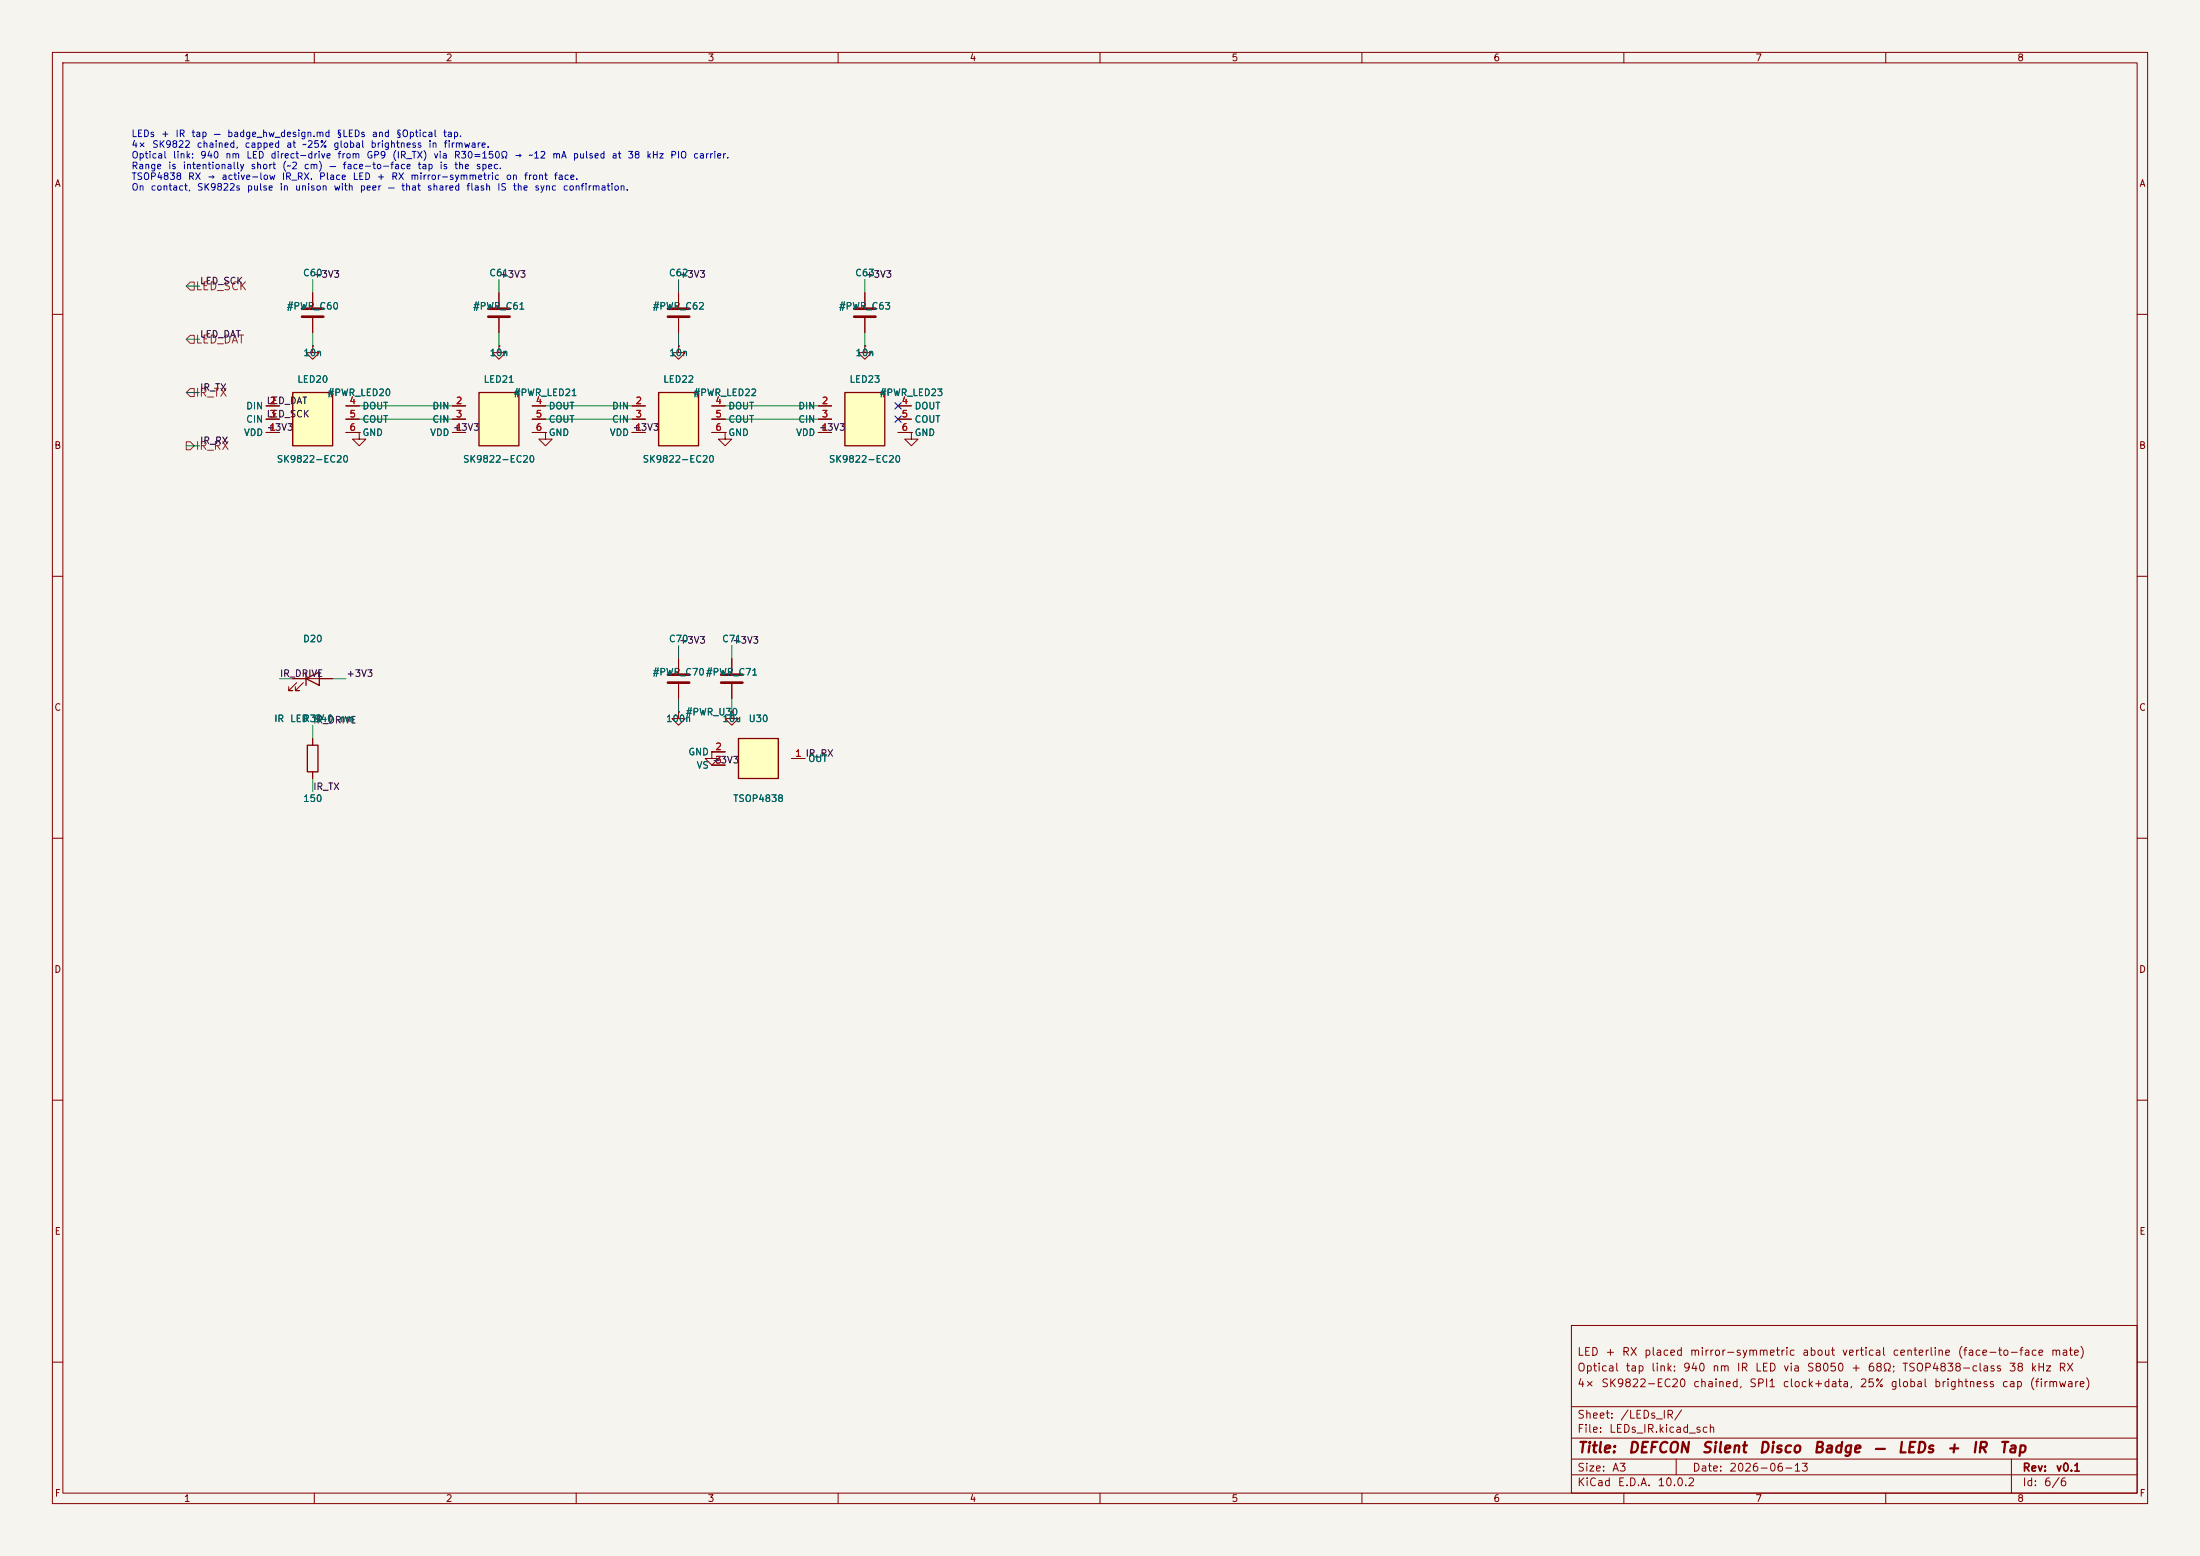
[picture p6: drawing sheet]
<svg xmlns="http://www.w3.org/2000/svg" width="420mm" height="297mm" viewBox="0 0 420 297" stroke-linecap="round" stroke-linejoin="round" font-family="sans-serif">
<path d="M0 0h420v297h-420z" fill="#f5f4ef" stroke="#f5f4ef" stroke-width=".19"/>
<g fill="none" stroke="#840000" stroke-width=".19">
<path d="M10 10h400v277h-400zM12 12h396v273h-396zM60 10v2M110 10v2M160 10v2M210 10v2M260 10v2M310 10v2M360 10v2M59.7 55.9v2.8M10 60h2M59.7 60.7v2.8"/>
<path d="M165.1 66v1.3h1.3l-1.3 1.3-1.3-1.3h1.3M165.1 66h.1M408 60h2M10 110h2M408 110h2M129.5 135.9v1.3h1.3l-1.3 1.2-1.2-1.2h1.2M129.5 135.9h.1M129.5 125.7v2.8M129.5 130.6v2.8M10 160h2M408 160h2M10 210h2"/>
<path d="M408 210h2M300 253h108v32h-108zM10 260h2M300 278.5h108M300 274.5h108M300 268.5h108M320 278.5v3M384 278.5v6.5M408 260h2M60 285v2M110 285v2M160 285v2"/>
<path d="M210 285v2M260 285v2M300 281.5h108M310 285v2M360 285v2"/>
</g>
<path d="M57.7 58.9h4M57.7 60.5h4M127.5 128.8h4.1M127.5 130.3h4.1" fill="none" stroke="#840000" stroke-width=".51"/>
<path d="M91.4 74.9h7.7v10.2h-7.7z" fill="#ffffc2"/>
<path d="M91.4 74.9h7.7v10.2h-7.7z" fill="none" stroke="#840000" stroke-width=".25"/>
<path d="M59.7 66v1.3h1.3l-1.3 1.3-1.3-1.3h1.3M59.7 66h.1M86.4 77.5h2.5M101.6 77.5h2.5M86.4 82.6h2.5M86.4 80h2.5M101.6 82.6h2.5M101.6 80h2.5" fill="none" stroke="#840000" stroke-width=".19"/>
<path d="M55.9 74.9h7.6v10.2h-7.6z" fill="#ffffc2"/>
<path d="M55.9 74.9h7.6v10.2h-7.6zM58.7 142.2h2v5.1h-2z" fill="none" stroke="#840000" stroke-width=".25"/>
<g fill="none" stroke="#840000" stroke-width=".19">
<path d="M165.1 55.9v2.8M50.8 77.5h2.5M66 77.5h2.6M165.1 60.7v2.8M50.8 82.6h2.5M50.8 80h2.5M66 82.6h2.6M66 80h2.6M68.6 82.6v1.2h1.2l-1.2 1.3-1.3-1.3h1.3M68.6 82.6h.1M104.1 82.6v1.2h1.3l-1.3 1.3-1.2-1.3h1.2M104.1 82.6h.1"/>
<path d="M59.7 141v1.2M59.7 147.3v1.3M135.9 143.5v1.3h1.3l-1.3 1.3-1.3-1.3h1.3M135.9 143.5h.1"/>
</g>
<path d="M163.1 58.9h4M163.1 60.5h4" fill="none" stroke="#840000" stroke-width=".51"/>
<path d="M161.3 74.9h7.6v10.2h-7.6z" fill="#ffffc2"/>
<path d="M161.3 74.9h7.6v10.2h-7.6zM58.4 129.5l2.6-1.2v2.5zM58.4 128.3v2.5" fill="none" stroke="#840000" stroke-width=".25"/>
<g fill="none" stroke="#840000" stroke-width=".19">
<path d="M95.2 66v1.3h1.3l-1.3 1.3-1.2-1.3h1.2M95.2 66h.1M129.5 66v1.3h1.3l-1.3 1.3-1.2-1.3h1.2M129.5 66h.1M156.2 77.5h2.5M171.4 77.5h2.6M156.2 82.6h2.5M156.2 80h2.5M171.4 82.6h2.6M171.4 80h2.6M174 82.6v1.2h1.3l-1.3 1.3-1.3-1.3h1.3M174 82.6h.1"/>
<path d="M55.9 129.5h7.6M56.6 130.3l-1.5 1.5h.8h-.8v-.7M57.9 130.3l-1.5 1.5h.7h-.7v-.7M139.7 125.7v2.8M139.7 130.6v2.8"/>
</g>
<path d="M137.7 128.8h4M137.7 130.3h4" fill="none" stroke="#840000" stroke-width=".51"/>
<path d="M141 141h7.6v7.6h-7.6z" fill="#ffffc2"/>
<path d="M141 141h7.6v7.6h-7.6z" fill="none" stroke="#840000" stroke-width=".25"/>
<path d="M95.2 55.9v2.8M129.5 55.9v2.8M95.2 60.7v2.8M129.5 60.7v2.8M135.9 143.5h2.5M135.9 146.1h2.5M151.1 144.8h2.6" fill="none" stroke="#840000" stroke-width=".19"/>
<path d="M93.2 58.9h4.1M127.5 58.9h4.1M93.2 60.5h4.1M127.5 60.5h4.1" fill="none" stroke="#840000" stroke-width=".51"/>
<path d="M125.7 74.9h7.6v10.2h-7.6z" fill="#ffffc2"/>
<path d="M125.7 74.9h7.6v10.2h-7.6z" fill="none" stroke="#840000" stroke-width=".25"/>
<g fill="none" stroke="#840000" stroke-width=".19">
<path d="M59.7 55.9v2.8M95.2 55.9v2.8M129.5 55.9v2.8M165.1 55.9v2.8M50.8 77.5h2.5M59.7 66h.1M59.7 60.7v2.8M66 77.5h2.6M86.4 77.5h2.5M95.2 66h.1M95.2 60.7v2.8M101.6 77.5h2.5"/>
<path d="M120.6 77.5h2.6M129.5 66h.1M129.5 60.7v2.8M135.9 77.5h2.5M156.2 77.5h2.5M165.1 66h.1M165.1 60.7v2.8M171.4 77.5h2.6M50.8 82.6h2.5M50.8 80h2.5M66 82.6h2.6M66 80h2.6"/>
<path d="M68.6 82.6h.1M86.4 82.6h2.5M86.4 80h2.5M101.6 82.6h2.5M101.6 80h2.5M104.1 82.6h.1M120.6 82.6h2.6M120.6 80h2.6M135.9 82.6h2.5M135.9 80h2.5M138.4 82.6v1.2h1.3l-1.3 1.3-1.2-1.3h1.2M138.4 82.6h.1"/>
<path d="M156.2 82.6h2.5M156.2 80h2.5M171.4 82.6h2.6M171.4 80h2.6M174 82.6h.1M55.9 129.5h2.5M61 129.5h2.5M129.5 135.9h.1M129.5 125.7v2.8M129.5 130.6v2.8M139.7 135.9v1.3h1.3l-1.3 1.2-1.3-1.2h1.3M139.7 135.9h.1"/>
<path d="M139.7 125.7v2.8M139.7 130.6v2.8M59.7 141v1.2M59.7 147.3v1.3M135.9 143.5h.1M135.9 143.5h2.5M135.9 146.1h2.5M151.1 144.8h2.6"/>
</g>
<path d="M36.3 53.8h.8v1.6h-.8l-.7-.8zM36.3 74.2h.8v1.5h-.8l-.7-.8zM36.3 64h.8v1.5h-.8l-.7-.7zM35.6 84.3h.7l.8 .8-.8 .8h-.7z" fill="none" stroke="#725600" stroke-width=".19"/>
<g fill="none" stroke="#009600" stroke-width=".19">
<path d="M35.6 54.6h2.5M59.7 53.3v2.6M95.2 53.3v2.6M129.5 53.3v2.6M165.1 53.3v2.6M35.6 64.8h2.5M35.6 74.9h2.5M50.8 77.5h2.5M59.7 63.5v2.5M66 77.5h22.9M95.2 63.5v2.5M101.6 77.5h21.6"/>
<path d="M129.5 63.5v2.5M135.9 77.5h22.8M165.1 63.5v2.5M35.6 85.1h2.5M50.8 82.6h2.5M50.8 80h2.5M66 82.6h2.6M66 80h22.9M86.4 82.6h2.5M101.6 82.6h2.5M101.6 80h21.6M120.6 82.6h2.6"/>
<path d="M135.9 82.6h2.5M135.9 80h22.8M156.2 82.6h2.5M171.4 82.6h2.6M53.3 129.5h2.6M59.7 138.4v2.6M63.5 129.5h2.5M129.5 123.2v2.5M129.5 133.4v2.5M139.7 123.2v2.5M139.7 133.4v2.5M59.7 148.6v2.5"/>
<path d="M135.9 146.1h2.5M135.9 143.5h2.5M151.1 144.8h2.6"/>
</g>
<path d="M170.8 76.9l1.3 1.2M170.8 79.4l1.3 1.2M172.1 76.9l-1.3 1.2M172.1 79.4l-1.3 1.2" fill="none" stroke="#000084" stroke-width=".19"/>
<g font-size="2" fill="#840000">
<text x="301" y="277.8">Title:</text>
<text x="310.7" y="277.8">DEFCON</text>
<text x="324.7" y="277.8">Silent</text>
<text x="335.6" y="277.8">Disco</text>
<text x="346" y="277.8">Badge</text>
<text x="357.5" y="277.8">—</text>
<text x="362.1" y="277.8">LEDs</text>
<text x="371.5" y="277.8">+</text>
<text x="376.3" y="277.8">IR</text>
<text x="381.5" y="277.8">Tap</text>
</g>
<g font-size="1.5" fill="#725600">
<text x="37.2" y="55.8">LED_SCK</text>
<text x="37.2" y="65.9">LED_DAT</text>
<text x="37.2" y="76.1">IR_TX</text>
<text x="37.2" y="86.3">IR_RX</text>
</g>
<g font-size="1.5" fill="#840000">
<text x="301" y="262.1">Optical</text>
<text x="301" y="259.1">LED</text>
<text x="306.4" y="259.1">+</text>
<text x="309.5" y="259.1">RX</text>
<text x="310.2" y="262.1">tap</text>
<text x="313.7" y="259.1">placed</text>
<text x="315.1" y="262.1">link:</text>
<text x="321.2" y="262.1">940</text>
<text x="322.5" y="259.1">mirror-symmetric</text>
<text x="326.8" y="262.1">nm</text>
<text x="331.4" y="262.1">IR</text>
<text x="334.9" y="262.1">LED</text>
<text x="340.3" y="262.1">via</text>
<text x="343.9" y="259.1">about</text>
<text x="344.8" y="262.1">S8050</text>
<text x="351.5" y="259.1">vertical</text>
<text x="353.3" y="262.1">+</text>
<text x="356.4" y="262.1">68Ω;</text>
<text x="361.2" y="259.1">centerline</text>
<text x="363" y="262.1">TSOP4838-class</text>
<text x="373.6" y="259.1">(face-to-face</text>
<text x="383.4" y="262.1">38</text>
<text x="387.5" y="262.1">kHz</text>
<text x="391.4" y="259.1">mate)</text>
<text x="392.8" y="262.1">RX</text>
<text x="301" y="265.1">4×</text>
<text x="305.6" y="265.1">SK9822-EC20</text>
<text x="323.1" y="265.1">chained,</text>
<text x="333.8" y="265.1">SPI1</text>
<text x="340.2" y="265.1">clock+data,</text>
<text x="354.9" y="265.1">25%</text>
<text x="360.8" y="265.1">global</text>
<text x="369.1" y="265.1">brightness</text>
<text x="382" y="265.1">cap</text>
<text x="387.3" y="265.1">(firmware)</text>
<text x="301" y="273.8">File:</text>
<text x="301" y="271.1">Sheet:</text>
<text x="307.1" y="273.8">LEDs_IR.kicad_sch</text>
<text x="309.2" y="271.1">/LEDs_IR/</text>
<text x="301" y="281.2">Size:</text>
<text x="307.6" y="281.2">A3</text>
<text x="323" y="281.2">Date:</text>
<text x="330" y="281.2">2026-06-13</text>
<text x="386" y="281.2">Rev:</text>
<text x="392.4" y="281.2">v0.1</text>
<text x="301" y="284">KiCad</text>
<text x="308.7" y="284">E.D.A.</text>
<text x="316.3" y="284">10.0.2</text>
<text x="386" y="284">Id:</text>
<text x="390.1" y="284">6/6</text>
</g>
<g font-size="1.3" fill="#840000">
<text x="35" y="12">1</text>
<text x="85" y="12">2</text>
<text x="135" y="12">3</text>
<text x="185" y="12">4</text>
<text x="235" y="12">5</text>
<text x="285" y="12">6</text>
<text x="335" y="12">7</text>
<text x="385" y="12">8</text>
<text x="10.3" y="36">A</text>
<text x="408.3" y="36">A</text>
<text x="10.3" y="86">B</text>
<text x="408.2" y="86">B</text>
<text x="10.3" y="136">C</text>
<text x="408.2" y="136">C</text>
<text x="10.3" y="186">D</text>
<text x="408.2" y="186">D</text>
<text x="10.3" y="236">E</text>
<text x="408.3" y="236">E</text>
<text x="10.3" y="286">F</text>
<text x="35" y="287">1</text>
<text x="85" y="287">2</text>
<text x="135" y="287">3</text>
<text x="185" y="287">4</text>
<text x="235" y="287">5</text>
<text x="285" y="287">6</text>
<text x="335" y="287">7</text>
<text x="385" y="287">8</text>
<text x="408.3" y="286">F</text>
</g>
<g font-size="1.3" fill="#0000c2">
<text x="25" y="26.5">LEDs</text>
<text x="25" y="28.5">4×</text>
<text x="29" y="28.5">SK9822</text>
<text x="30.6" y="26.5">+</text>
<text x="33.4" y="26.5">IR</text>
<text x="36.4" y="26.5">tap</text>
<text x="37.4" y="28.5">chained,</text>
<text x="40.6" y="26.5">—</text>
<text x="43.3" y="26.5">badge_hw_design.md</text>
<text x="46.6" y="28.5">capped</text>
<text x="54.5" y="28.5">at</text>
<text x="57.6" y="28.5">~25%</text>
<text x="63.5" y="28.5">global</text>
<text x="64.1" y="26.5">§LEDs</text>
<text x="70.6" y="28.5">brightness</text>
<text x="70.9" y="26.5">and</text>
<text x="75.5" y="26.5">§Optical</text>
<text x="81.7" y="28.5">in</text>
<text x="84.5" y="26.5">tap.</text>
<text x="84.6" y="28.5">firmware.</text>
<text x="25" y="30.6">Optical</text>
<text x="25" y="32.6">Range</text>
<text x="25" y="34.6">TSOP4838</text>
<text x="32" y="32.6">is</text>
<text x="32.9" y="30.6">link:</text>
<text x="34.8" y="32.6">intentionally</text>
<text x="35.8" y="34.6">RX</text>
<text x="38.1" y="30.6">940</text>
<text x="39.4" y="34.6">→</text>
<text x="42.2" y="34.6">active-low</text>
<text x="42.9" y="30.6">nm</text>
<text x="46.9" y="30.6">LED</text>
<text x="47.7" y="32.6">short</text>
<text x="51.5" y="30.6">direct-drive</text>
<text x="53.7" y="34.6">IR_RX.</text>
<text x="53.8" y="32.6">(~2</text>
<text x="57.9" y="32.6">cm)</text>
<text x="60.8" y="34.6">Place</text>
<text x="62.7" y="32.6">—</text>
<text x="64.3" y="30.6">from</text>
<text x="65.3" y="32.6">face-to-face</text>
<text x="67.2" y="34.6">LED</text>
<text x="69.8" y="30.6">GP9</text>
<text x="71.8" y="34.6">+</text>
<text x="74.6" y="34.6">RX</text>
<text x="74.8" y="30.6">(IR_TX)</text>
<text x="78.2" y="34.6">mirror-symmetric</text>
<text x="79.6" y="32.6">tap</text>
<text x="82.6" y="30.6">via</text>
<text x="83.8" y="32.6">is</text>
<text x="86.5" y="30.6">R30=150Ω</text>
<text x="86.6" y="32.6">the</text>
<text x="90.7" y="32.6">spec.</text>
<text x="96.5" y="34.6">on</text>
<text x="98.1" y="30.6">→</text>
<text x="99.9" y="34.6">front</text>
<text x="100.8" y="30.6">~12</text>
<text x="105.3" y="30.6">mA</text>
<text x="105.6" y="34.6">face.</text>
<text x="109.2" y="30.6">pulsed</text>
<text x="116.6" y="30.6">at</text>
<text x="119.7" y="30.6">38</text>
<text x="123.3" y="30.6">kHz</text>
<text x="127.8" y="30.6">PIO</text>
<text x="132.2" y="30.6">carrier.</text>
<text x="25" y="36.7">On</text>
<text x="28.7" y="36.7">contact,</text>
<text x="37.5" y="36.7">SK9822s</text>
<text x="47" y="36.7">pulse</text>
<text x="53.3" y="36.7">in</text>
<text x="56.2" y="36.7">unison</text>
<text x="63.6" y="36.7">with</text>
<text x="68.6" y="36.7">peer</text>
<text x="73.9" y="36.7">—</text>
<text x="76.5" y="36.7">that</text>
<text x="81.4" y="36.7">shared</text>
<text x="88.9" y="36.7">flash</text>
<text x="94.8" y="36.7">IS</text>
<text x="97.8" y="36.7">the</text>
<text x="101.9" y="36.7">sync</text>
<text x="107.3" y="36.7">confirmation.</text>
</g>
<g font-size="1.3" fill="#006464">
<text x="57.7" y="53">C60</text>
<text x="93.3" y="53">C61</text>
<text x="127.6" y="53">C62</text>
<text x="163.2" y="53">C63</text>
<text x="54.6" y="59.4">#PWR_C60</text>
<text x="90.2" y="59.4">#PWR_C61</text>
<text x="124.5" y="59.4">#PWR_C62</text>
<text x="160" y="59.4">#PWR_C63</text>
<text x="57.8" y="68.3">10n</text>
<text x="93.4" y="68.3">10n</text>
<text x="127.7" y="68.3">10n</text>
<text x="163.2" y="68.3">10n</text>
<text x="56.7" y="73.4">LED20</text>
<text x="62.4" y="75.9">#PWR_LED20</text>
<text x="92.2" y="73.4">LED21</text>
<text x="98" y="75.9">#PWR_LED21</text>
<text x="126.5" y="73.4">LED22</text>
<text x="132.3" y="75.9">#PWR_LED22</text>
<text x="162.1" y="73.4">LED23</text>
<text x="167.8" y="75.9">#PWR_LED23</text>
<text x="46.5" y="83.5">VDD</text>
<text x="46.9" y="78.4">DIN</text>
<text x="46.9" y="81">CIN</text>
<text x="69.1" y="78.4">DOUT</text>
<text x="69.1" y="81">COUT</text>
<text x="69.1" y="83.5">GND</text>
<text x="82" y="83.5">VDD</text>
<text x="82.4" y="78.4">DIN</text>
<text x="82.4" y="81">CIN</text>
<text x="104.6" y="78.4">DOUT</text>
<text x="104.6" y="81">COUT</text>
<text x="104.6" y="83.5">GND</text>
<text x="116.3" y="83.5">VDD</text>
<text x="116.7" y="78.4">DIN</text>
<text x="116.7" y="81">CIN</text>
<text x="138.9" y="78.4">DOUT</text>
<text x="138.9" y="81">COUT</text>
<text x="138.9" y="83.5">GND</text>
<text x="151.9" y="83.5">VDD</text>
<text x="152.3" y="78.4">DIN</text>
<text x="152.3" y="81">CIN</text>
<text x="174.5" y="78.4">DOUT</text>
<text x="174.5" y="81">COUT</text>
<text x="174.5" y="83.5">GND</text>
<text x="52.7" y="88.6">SK9822-EC20</text>
<text x="88.3" y="88.6">SK9822-EC20</text>
<text x="122.6" y="88.6">SK9822-EC20</text>
<text x="158.1" y="88.6">SK9822-EC20</text>
<text x="57.7" y="122.9">D20</text>
<text x="127.6" y="122.9">C70</text>
<text x="137.8" y="122.9">C71</text>
<text x="124.5" y="129.2">#PWR_C70#PWR_C71</text>
<text x="130.8" y="136.9">#PWR_U30</text>
<text x="52.2" y="138.1">IR</text>
<text x="55.3" y="138.1">LED IR_DRIVE</text>
<text x="55.3" y="138.1">LED</text>
<text x="57.7" y="138.1">R30</text>
<text x="59.9" y="138.1">940</text>
<text x="64.7" y="138.1">nm</text>
<text x="127" y="138.1">100n</text>
<text x="137.8" y="138.1">10u</text>
<text x="142.8" y="138.1">U30</text>
<text x="131.3" y="144.5">GND</text>
<text x="132.9" y="147">VS</text>
<text x="154.2" y="145.8">OUT</text>
<text x="57.8" y="153.4">150</text>
<text x="139.9" y="153.4">TSOP4838</text>
</g>
<g font-size="1.3" fill="#0f0f0f">
<text x="59.7" y="53.3">+3V3</text>
<text x="95.2" y="53.3">+3V3</text>
<text x="129.5" y="53.3">+3V3</text>
<text x="165.1" y="53.3">+3V3</text>
<text x="38.1" y="54.6">LED_SCK</text>
<text x="38.1" y="64.7">LED_DAT</text>
<text x="38.1" y="74.9">IR_TX</text>
<text x="50.8" y="77.4">LED_DAT</text>
<text x="50.8" y="82.5">+3V3</text>
<text x="50.8" y="80">LED_SCK</text>
<text x="86.4" y="82.5">+3V3</text>
<text x="120.6" y="82.5">+3V3</text>
<text x="156.2" y="82.5">+3V3</text>
<text x="38.1" y="85.1">IR_RX</text>
<text x="129.5" y="123.2">+3V3</text>
<text x="139.7" y="123.2">+3V3</text>
<text x="53.3" y="129.5">IR_DRIVE</text>
<text x="66" y="129.5">+3V3</text>
<text x="135.9" y="146">+3V3</text>
<text x="59.7" y="151.1">IR_TX</text>
</g>
<g font-size="1.3" fill="#a90000">
<text x="51.4" y="77.4">2</text>
<text x="66.6" y="77.4">4</text>
<text x="86.9" y="77.4">2</text>
<text x="102.2" y="77.4">4</text>
<text x="121.2" y="77.4">2</text>
<text x="136.5" y="77.4">4</text>
<text x="156.8" y="77.4">2</text>
<text x="172" y="77.4">4</text>
<text x="51.4" y="82.5">1</text>
<text x="51.4" y="80">3</text>
<text x="66.6" y="80">5</text>
<text x="66.6" y="82.5">6</text>
<text x="86.9" y="82.5">1</text>
<text x="86.9" y="80">3</text>
<text x="102.2" y="80">5</text>
<text x="102.2" y="82.5">6</text>
<text x="121.2" y="82.5">1</text>
<text x="121.2" y="80">3</text>
<text x="136.5" y="80">5</text>
<text x="136.5" y="82.5">6</text>
<text x="156.8" y="82.5">1</text>
<text x="156.8" y="80">3</text>
<text x="172" y="80">5</text>
<text x="172" y="82.5">6</text>
<text x="136.5" y="143.5">2</text>
<text x="136.5" y="146">3</text>
<text x="151.7" y="144.8">1 IR_RX</text>
<text x="151.7" y="144.8">1</text>
</g>
</svg>
